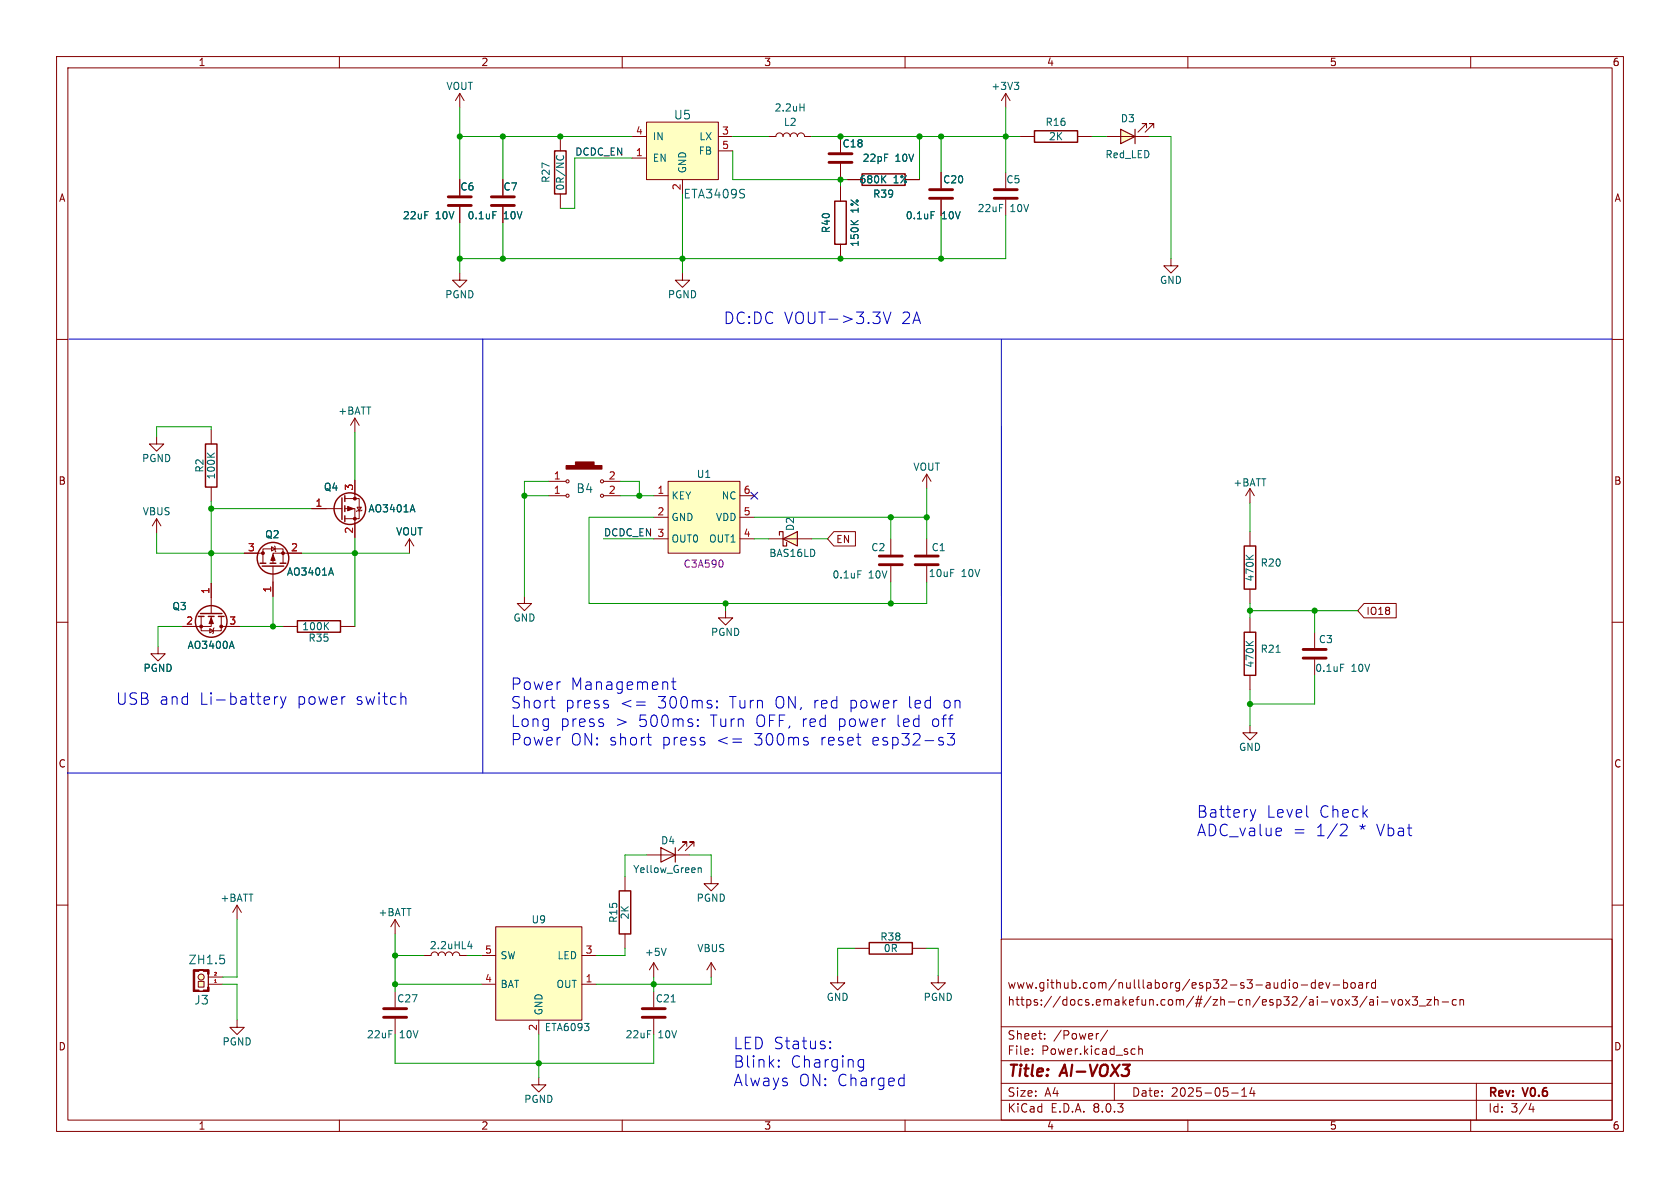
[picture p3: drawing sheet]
<svg xmlns="http://www.w3.org/2000/svg" width="297mm" height="210mm" viewBox="0 0 297 210" stroke-linecap="round" stroke-linejoin="round" font-family="sans-serif">
<g fill="none" stroke="#840000" stroke-width=".18">
<path d="M10 10h277v190h-277zM12 12h273v186h-273zM60 10v2M110 10v2M160 10v2M210 10v2M260 10v2M10 60h2M120.6 48.3v1.2h1.3l-1.3 1.3-1.2-1.3h1.2M285 60h2M55.1 89.9h5.4M61 89.9h1.7v5.1"/>
<path d="M61 88.1h2.5v3.6h-2.5M62.7 84.8v3.3M63.1 89.7h.8l-.4 .6zM64 90.2l-.1 .1h-.8l-.1 .1M10 110h2M35.6 109v2.5h3.5v-2.5M37.1 111.1l.6 .4-.6 .4zM37.3 109v1.7h-5M37.3 103.1v5.4M37.8 111l-.1 .1v.8l-.1 .1M39.1 110.7h3.3M128.3 108v1.2h1.2l-1.2 1.3-1.3-1.3h1.3"/>
<path d="M285 110h2M10 160h2M285 160h2M177 166h108v32h-108zM228.6 174l.3-.3 .3 .1 .2 .2v.4l-.2 .2-.3 .1-.3-.3M230 174.1h1.2M232.5 173.8l-.4-.1-.3 .3v.4l.2 .2h.5M232.5 173.2v1.5M233.2 174.2l.7-.1-.1-.3-.4-.1-.2 .2v.7h.6M234.4 173.7l.3 1 .4-1M235.7 174.1h1.1M237.5 173.8l.5-.1 .2 .3v.4l-.1 .2h-.6"/>
<path d="M237.5 173.2v1.5M237.8 176.7l.8 1M238.6 176.7l-.8 1M238.9 173.8l.2-.1 .4 .1 .1 .6-.1 .2-.4 .1-.2-.1zM239 176.2h1l-.5 .6 .4 .1v.7l-.2 .1h-.5l-.2-.1M240.2 173.8h.6l.1 .9M240.9 174.1h-.5a.29 .29 0 0 0-.2 .3 .29 .29 0 0 0 .2 .3l.5-.1M241.6 173.7v1M241.7 176.1l-1.3 2M242 173.7l-.3 .1-.1 .2M242.2 176.8h.5l.1 .9M242.8 177.1h-.5a.29 .29 0 0 0-.2 .3 .29 .29 0 0 0 .2 .3l.5-.1"/>
<path d="M243.2 173.8l-.5-.1-.2 .3v.4l.1 .2h.6M243.2 173.2v1.5M243.5 176.2v.1M243.5 176.7v1M244.2 177.1h1.2M246 176.7l.3 1 .4-1M247.2 176.8l.3-.1 .4 .1 .1 .6-.2 .2-.3 .1-.3-.1zM248.5 176.7l.7 1M249.2 176.7l-.7 1M249.7 176.2h.9l-.5 .6 .4 .1v.7l-.2 .1h-.4l-.2-.1M250.9 177.8h1.1M252.2 176.7h.8l-.8 1h.8"/>
<path d="M253.6 176.8l.2-.1 .4 .1v.9M253.6 176.2v1.5M255 177.1h1.1M257.5 176.8l-.5-.1-.3 .3v.4l.2 .2h.6M258.1 176.8l.2-.1 .4 .1v.9M258.1 176.7v1M60 198v2M110 198v2M160 198v2M177 194.5h108M177 191.5h108M177 187.5h108"/>
<path d="M177 181.5h108M182.5 186.3v.1M182.5 185.5v.1M184.7 183.6v.1M184.7 182.8v.1M194.2 182.7l-.2 .1M195.8 182.1l-1.3 2M197 191.5v3M200.2 185.4l.5 .1M200.7 186.3l-.5 .1M201.3 185.5l.2-.1 .4 .1 .1 .9M201.3 184.9v1.5"/>
<path d="M210 198v2M217.7 193.2h1.2M219.5 193.8h.9M219.5 192.7l.5-.4v1.5M221.3 192.2l-.3 1.1h.9M221.7 192.8v1M260 198v2M261 191.5v6.5M270.7 195l-.4 1.1h.9M271 195.6v1"/>
</g>
<g fill="none" stroke="#840000" stroke-width=".25">
<path d="M60.5 88v3.8M61 87.6v1M61 89.4v1M61 91.2v1M35.1 109h1M35.4 108.5h3.8M36.8 109h1M38.6 109h1"/>
<circle cx="61.8" cy="89.9" r="2.79"/>
<circle cx="37.3" cy="109.9" r="2.79"/>
</g>
<g fill="#840000" stroke="#840000" stroke-width=".18">
<path d="M37.3 109.2l.4 1h-.7z"/>
<path d="M61.5 89.5l1 .4-1 .4z"/>
<circle cx="35.6" cy="110.7" r=".25"/>
<circle cx="39.1" cy="110.7" r=".25"/>
<circle cx="62.7" cy="91.7" r=".25"/>
<circle cx="62.7" cy="88.1" r=".25"/>
</g>
<path d="M72.9 89.2l.5 1.3M41 113.4l.4 1.2" fill="none" stroke="#006464" stroke-width=".18"/>
<path d="M138.4 95.3l2.6-1.3v2.5z" fill="#ffffc2"/>
<g fill="none" stroke="#840000" stroke-width=".18">
<path d="M81.3 31.8v2.7M81.3 36.6v2.8M88.9 31.8v2.7M88.9 36.6v2.8M99.1 24.1v2.6M99.1 34.3v2.5M81.3 48.3v1.2h1.2l-1.2 1.3-1.3-1.3h1.3M27.7 77.2v1.3h1.3l-1.3 1.3-1.3-1.3h1.3M37.3 75.9v2.6M27.7 91.7l-.8 1.3M27.7 91.7v2.5M27.7 91.7l.7 1.3"/>
<path d="M37.3 86.1v2.5M43.2 97.8h3.3M46.5 99.6v-2.6h3.5v2.6M48 96.6l.6 .4-.6 .4zM48.5 96.5l.1 .1v.8l.2 .1M53.3 97.8h-5v1.8M135.9 95.3h7.6M27.9 114.3v1.3h1.3l-1.3 1.2-1.2-1.2h1.2M48.3 100.1v5.3M50 110.7h2.6M60.2 110.7h2.5M221 128.3v1.2h1.2l-1.2 1.3-1.3-1.3h1.3"/>
<path d="M69.8 162.6l-.7 1.2M69.8 162.6v2.5M69.8 162.6l.8 1.2M148.1 172.5v1.2h1.3l-1.3 1.3-1.3-1.3h1.3M95.2 190.5v1.3h1.3l-1.3 1.2-1.2-1.2h1.2"/>
</g>
<path d="M137.8 94.6v-.6h.6v2.5h.7v-.6M138.4 95.3l2.6-1.3v2.5z" fill="none" stroke="#840000" stroke-width=".2"/>
<g fill="none" stroke="#840000" stroke-width=".25">
<path d="M98 26.7h2.1v7.6h-2.1zM36.3 78.5h2.1v7.6h-2.1zM46 99.6h1M47.8 99.6h1M49.5 99.6h1M46.4 100.1h3.8M52.6 109.7h7.6v2.1h-7.6z"/>
<circle cx="48.3" cy="98.7" r="2.79"/>
</g>
<path d="M87.1 37.4h.6M98.5 27.5l-.1 .3v.3M99.5 27.5l.1 .3v.3M36.6 80.1l.8 .7M37.9 80.1l-.7 .5M57.5 110.6l.6 .7M58.1 110.1l-.7 .7M58.5 100.4l.4 1.3" fill="none" stroke="#006464" stroke-width=".18"/>
<g fill="#840000" stroke="#840000" stroke-width=".18">
<path d="M48.3 98l.3 1.1h-.7z"/>
<circle cx="50" cy="97.8" r=".25"/>
<circle cx="46.5" cy="97.8" r=".25"/>
</g>
<path d="M79.2 36.3h4.1M79.2 34.8h4.1M86.9 36.3h4M86.9 34.8h4" fill="none" stroke="#840000" stroke-width=".51"/>
<path d="M118.1 85.1h12.7v12.7h-12.7z" fill="#ffffc2"/>
<g fill="none" stroke="#840000" stroke-width=".18">
<path d="M81.3 16.5l-.8 1.3M81.3 16.5v2.6M81.3 16.5l.7 1.3M148.6 24.1v2.8M148.6 29v2.8M148.6 33v2.6M180.3 24.1h2.6M190.5 24.1h2.5M148.6 43.2v2.5M72.4 95.3l-.8 1.2M72.4 95.3v2.5M72.4 95.3l.8 1.2"/>
<path d="M97 87.6h3M97 85.1h3M106.7 87.6h3M106.7 85.1h3M115.6 87.6h2.5M115.6 91.4h2.5M115.6 95.3h2.5M118.1 85.1h12.7v12.7h-12.7zM130.8 87.6h2.5M130.8 91.4h2.5M130.8 95.3h2.5M157.5 95.3v2.7"/>
<path d="M163.8 95.3v2.7M221 94v2.5M157.5 100.1v2.8M163.8 100.1v2.8M221 104.1v2.6M221 109.2v2.6M221 119.4v2.5M232.4 111.8v2.8M232.4 116.6v2.8M114.3 151.1h7.6M121.4 149.6v-.8h-.8h.8l-1.5 1.6M122.7 149.6v-.8h-.8h.8l-1.5 1.6"/>
<path d="M74.9 168.9h1.3a.64 .64 0 0 1 .6-.6 .64 .64 0 0 1 .7 .6 .64 .64 0 0 1 .6-.6 .64 .64 0 0 1 .6 .6 .64 .64 0 0 1 .7-.6 .64 .64 0 0 1 .6 .6 .64 .64 0 0 1 .6-.6 .64 .64 0 0 1 .7 .6h1.2M115.6 175.3v2.8M151.1 167.6h2.6M161.3 167.6h2.5M115.6 180.1v2.8"/>
<circle cx="100.3" cy="87.6" r=".28"/>
<circle cx="100.3" cy="85.1" r=".28"/>
<circle cx="106.4" cy="85.1" r=".28"/>
<circle cx="106.4" cy="87.6" r=".28"/>
</g>
<path d="M127.7 99.1l.1 .4-.1 .7" fill="none" stroke="#840084" stroke-width=".18"/>
<path d="M146.6 28.7h4M146.6 27.2h4M155.4 99.8h4.1M155.4 98.3h4.1M161.8 99.8h4.1M161.8 98.3h4.1M230.4 116.3h4M230.4 114.8h4M113.5 179.8h4.1M113.5 178.3h4.1" fill="none" stroke="#840000" stroke-width=".51"/>
<path d="M150.4 39l.8 .7M151.7 39l-.7 .5M220.3 98.1l.7 .8M221.6 98.1l-.8 .6M151.7 100.9h.6M220.3 113.4l.7 .7M221.6 113.4l-.8 .5M225.6 115.3h.7M237 117.4h.6M123.4 153.5l.2-.1 .3 .1 .1 .7M118.7 177.1h.7" fill="none" stroke="#006464" stroke-width=".18"/>
<g fill="#840000" stroke="#840000" stroke-width=".18">
<path d="M100.1 82.3h6.3v.6h-6.3z"/>
<path d="M101.7 81.7h3.3v.6h-3.3z"/>
</g>
<path d="M147.6 35.6h2v7.6h-2zM182.9 23.1h7.6v2h-7.6zM220 96.5h2v7.6h-2zM220 111.8h2v7.6h-2zM153.7 166.6h7.6v2.1h-7.6z" fill="none" stroke="#840000" stroke-width=".25"/>
<path d="M116.8 149.9l2.6 1.2-2.6 1.3zM119.4 149.9v2.5" fill="none" stroke="#840000" stroke-width=".2"/>
<path d="M198.1 22.9l2.6 1.2-2.6 1.3z" fill="#ffffc2"/>
<path d="M198.1 22.9l2.6 1.2-2.6 1.3zM200.7 22.9v2.5" fill="none" stroke="#840000" stroke-width=".2"/>
<path d="M135.9 24.1h1.3a.64 .64 0 0 1 .6-.6 .64 .64 0 0 1 .6 .6 .64 .64 0 0 1 .7-.6 .64 .64 0 0 1 .6 .6 .64 .64 0 0 1 .6-.6 .64 .64 0 0 1 .7 .6 .64 .64 0 0 1 .6-.6 .64 .64 0 0 1 .6 .6h1.3M195.6 24.1h7.6M202.7 22.6v-.8h-.8h.8l-1.5 1.6M204 22.6v-.8h-.8h.8l-1.6 1.6M207 45.7v1.3h1.3l-1.3 1.3-1.3-1.3h1.3" fill="none" stroke="#840000" stroke-width=".18"/>
<path d="M141.4 19h.7M142.1 18.4v1.2" fill="none" stroke="#006464" stroke-width=".18"/>
<path d="M114.3 21.6h12.7v10.2h-12.7z" fill="#ffffc2"/>
<g fill="none" stroke="#840000" stroke-width=".18">
<path d="M177.8 16.5v2.6M177.8 16.5l-.8 1.3M177.8 16.5l.8 1.3M111.8 27.9h2.5M111.8 24.1h2.5M114.3 21.6h12.7v10.2h-12.7zM120.6 31.8v2.5M127 24.1h2.5M127 26.7h2.5M149.9 31.8h2.5M160 31.8h2.6M166.4 30.5v2.8"/>
<path d="M166.4 35.3v2.8M177.8 30.5v2.8M177.8 35.3v2.8M62.7 73.9l-.7 1.3M62.7 73.9v2.6M62.7 73.9l.8 1.3M163.8 83.8l-.7 1.3M163.8 83.8v2.6M163.8 83.8l.8 1.3M221 86.4l-.8 1.2M221 86.4v2.5M221 86.4l.7 1.2"/>
<path d="M92.7 105.4v1.3h1.3l-1.3 1.3-1.3-1.3h1.3M165.9 172.5v1.2h1.2l-1.2 1.3-1.3-1.3h1.3"/>
</g>
<path d="M164.3 33.5h4.1M164.3 35.1h4.1M175.8 33.5h4M175.8 35.1h4" fill="none" stroke="#840000" stroke-width=".51"/>
<path d="M179.3 14.5h.8l-.4 .5M179.9 15l.2 .3v.3l-.2 .2M156.1 31.6l.5 .7M156.6 31.1l-.7 .7M164.6 37.4h.6" fill="none" stroke="#006464" stroke-width=".18"/>
<path d="M152.4 30.7h7.6v2.1h-7.6z" fill="none" stroke="#840000" stroke-width=".25"/>
<path d="M87.6 163.8h15.3v16.5h-15.3z" fill="#ffffc2"/>
<path d="M85.1 174h2.5M85.1 168.9h2.5M87.6 163.8h15.3v16.5h-15.3zM102.9 174h2.5M102.9 168.9h2.5M95.2 180.3v2.6" fill="none" stroke="#840000" stroke-width=".18"/>
<path d="M35.1 173.5h1v1h-1z" fill="#ffffc2"/>
<circle cx="35.6" cy="172.7" r=".53" fill="#ffffc2" stroke="#ffffc2" stroke-width=".18"/>
<g fill="none" stroke="#840000" stroke-width=".18">
<path d="M81.3 31.8v2.7M81.3 36.6v2.8M88.9 31.8v2.7M88.9 36.6v2.8M148.6 24.1v2.8M148.6 29v2.8M148.6 33v2.6M149.9 31.8h2.5M160 31.8h2.6M166.4 30.5v2.8M166.4 35.3v2.8M148.6 43.2v2.5"/>
<path d="M43.2 97.8h2.5M50.8 97.8h2.5M55.1 89.9h2.6M62.7 84.8v2.6M62.7 92.5v2.5M147.4 94h3.8v2.5h-3.8l-1.1-1.2zM32.3 110.7h2.5M37.3 103.1v2.6M39.9 110.7h2.5M48.3 102.9v2.5M241.1 106.7h5.7v2.5h-5.7l-1.1-1.2zM110.5 154.9v2.6"/>
<path d="M125.7 154.9v1.3h1.3l-1.3 1.3-1.2-1.3h1.2M34.3 171.5h2.5v3.8h-2.5zM35.1 173.5h1v1h-1zM36.8 172.2v2.3M36.8 174h2.6M36.8 172.7h2.6M41.9 160l-.8 1.3M41.9 160v2.6M41.9 160l.8 1.3M69.8 175.3v2.8M110.5 165.1v2.5M115.6 170.2l-.8 1.3"/>
<path d="M115.6 170.2v2.5M115.6 170.2l.7 1.3M125.7 170.2l-.7 1.3M125.7 170.2v2.5M125.7 170.2l.8 1.3M41.9 180.3v1.3h1.3l-1.3 1.3-1.3-1.3h1.3M69.8 180.1v2.8"/>
<circle cx="35.6" cy="172.7" r=".53"/>
</g>
<g fill="#840000" stroke="#840000" stroke-width=".18">
<path d="M34.2 171.5h.2v3.8h-.2z"/>
<path d="M34.3 171.5h.9v.2h-.9z"/>
<path d="M34.3 175h.9v.3h-.9z"/>
<path d="M35.2 171.5h.8z"/>
<path d="M35.2 175.2l.8 .1z"/>
<path d="M35.9 171.5h.9v.2h-.9z"/>
<path d="M35.9 175h.9v.3h-.9z"/>
<path d="M36.7 171.5h.3v.7h-.3z"/>
<path d="M36.7 174.5h.3v.8h-.3z"/>
</g>
<path d="M38 173.7h.2" fill="none" stroke="#a90000" stroke-width=".18"/>
<path d="M87.1 37.4h.6M150.4 39l.8 .7M151.7 39l-.7 .5M156.1 31.6l.5 .7M156.6 31.1l-.7 .7M164.6 37.4h.6M72.9 89.2l.5 1.3M41 113.4l.4 1.2M58.5 100.4l.4 1.3M39.6 169.6v.6M117.8 167.6l-.5 1.3" fill="none" stroke="#006464" stroke-width=".18"/>
<path d="M67.8 179.8h4.1M67.8 178.3h4.1" fill="none" stroke="#840000" stroke-width=".51"/>
<path d="M109.5 157.5h2v7.6h-2z" fill="none" stroke="#840000" stroke-width=".25"/>
<g fill="none" stroke="#0000c2" stroke-width=".18">
<path d="M12.2 59.9h272.8M85.3 59.9v76.8M156.2 55.2l.6 2 .7-2M177 60v105.9M119 119.9v1.7l.1 .2 .4 .1M11.9 136.7h165.1M48.5 123.2v1.3M49.1 123.2a.52 .52 0 0 0-.6 .3M49.6 123.2l.5 1.3M50.1 124.5l-.2 .5-.3 .2M50.6 123.2l-.5 1.3M71.5 123.2l.3 .2v1.1"/>
<path d="M97.3 123.8h.8M97.7 125.1l.4 .1M112.5 124.1h1.6M112.5 124.7h1.6M114.4 130.3h.7M114.8 131.6l.3 .1M118.7 120.5h.8M123.4 128.2l.1 .1-.1 .1M123.4 128.2l-.1 .1 .1 .1M123.4 127.2v.2M123.4 128.2v.2M123.4 127.2l.1 .1-.1 .1"/>
<path d="M123.4 127.2l-.1 .1 .1 .1M126.7 125l.1 .1-.1 .1M126.7 125v.1v.1M126.7 123.9v.2M126.7 125v.2M126.7 123.9l.1 .1-.1 .1M126.7 123.9v.1v.1M129.6 130.6h1.5M129.6 131.2h1.5M142.6 131l.3 .3-.1 .3-.2 .1M142.6 130.3l.2 .1M166.7 131.1l.1 .2-.1 .3"/>
<path d="M168.7 129.7l-.6 .7a.55 .55 0 0 1 .6 .4v.5l-.1 .3-.8 .1-.3-.2M221 143.1l.5 1.4M221.5 144.5l-.2 .4M222 143.1l-.5 1.4M238 145.8a.55 .55 0 0 1 .1 .8l-1.2 1.1h1.3M137.7 188.5l.1 .1-.1 .1M137.7 188.5l-.1 .1 .1 .1M137.7 187.4v.2M137.7 188.5v.2M137.7 187.4l.1 .1-.1 .1M137.7 187.4l-.1 .1 .1 .1M146.8 185.2l.1 .1-.1 .1"/>
<path d="M146.8 185.2l-.1 .1 .1 .1M146.8 184.1v.2M146.8 185.2v.2M146.8 184.1l.1 .1-.1 .1M146.8 184.1l-.1 .1 .1 .1M151.9 188.6l.2 .1 .6-.1M151.9 187.4l.2-.1 .6 .1M152.7 187.3v1.6l-.2 .3M159.2 190.6l.6 .1M159.8 189.9v2M159.8 191.8l-.6 .1"/>
</g>
<g fill="none" stroke="#009600" stroke-width=".18">
<path d="M81.3 19.1v12.7M177.8 19.1v11.4M81.3 24.1h30.5M81.3 39.4v8.9M88.9 24.1v7.7M88.9 39.4v6.3M111.8 27.9h-10.2v8.9h-2.5M120.6 34.3v14M129.5 26.7v5.1h20.4M129.5 24.1h6.4M143.5 24.1h36.8M148.6 31.8v1.2"/>
<path d="M162.6 24.1v7.7M166.4 24.1v6.4M166.4 38.1v7.6M177.8 38.1v7.6h-96.5M193 24.1h2.6M203.2 24.1h3.8v21.6M37.3 75.9v-.5h-9.6v1.8M62.7 76.5v8.3M27.7 94.2v3.6h15.5M37.3 88.6v14.5M37.3 89.9h17.8M53.3 97.8h19.1"/>
<path d="M62.7 95v15.7M92.7 87.6h4.3M97 85.1h-4.3v20.3M106.7 95.3h8.9M109.7 85.1h3.3v2.5M109.7 87.6h5.9M115.6 91.4h-11.5v15.3h59.7v-3.8M133.3 95.3h2.6M133.3 91.4h30.5M143.5 95.3h2.8M157.5 91.4v3.9M163.8 86.4v8.9"/>
<path d="M221 88.9v5.1M32.3 110.7h-4.4v3.6M42.4 110.7h7.6M48.3 105.4v5.3M128.3 106.7v1.3M157.5 102.9v3.8M221 108h19M221 106.7v2.5M232.4 108v3.8M232.4 119.4v5.1h-11.4M221 121.9v6.4M114.3 151.1h-3.8v3.8"/>
<path d="M121.9 151.1h3.8v3.8M39.4 174h2.5v6.3M41.9 162.6v10.1h-2.5M69.8 174h15.3M69.8 168.9h5.1M69.8 165.1v10.2M82.5 168.9h2.6M110.5 167.6v1.3h-5.1M115.6 172.7v2.6M125.7 172.7v1.3h-20.3M151.1 167.6h-3v4.9M163.8 167.6h2.1v4.9"/>
<path d="M69.8 182.9v5.1h45.8v-5.1M95.2 182.9v7.6"/>
</g>
<path d="M132.7 87l1.3 1.2M134 87l-1.3 1.2" fill="none" stroke="#000084" stroke-width=".18"/>
<g fill="#009600" stroke="#009600" stroke-width=".18">
<circle cx="37.3" cy="97.8" r=".46"/>
<circle cx="37.3" cy="89.9" r=".46"/>
<circle cx="48.3" cy="110.7" r=".46"/>
<circle cx="92.7" cy="87.6" r=".46"/>
<circle cx="166.4" cy="45.7" r=".46"/>
<circle cx="148.6" cy="31.8" r=".46"/>
<circle cx="148.6" cy="45.7" r=".46"/>
<circle cx="113" cy="87.6" r=".46"/>
<circle cx="148.6" cy="24.1" r=".46"/>
<circle cx="157.5" cy="91.4" r=".46"/>
<circle cx="115.6" cy="174" r=".46"/>
<circle cx="69.8" cy="174" r=".46"/>
<circle cx="69.8" cy="168.9" r=".46"/>
<circle cx="95.2" cy="188" r=".46"/>
<circle cx="163.8" cy="91.4" r=".46"/>
<circle cx="221" cy="108" r=".46"/>
<circle cx="221" cy="124.5" r=".46"/>
<circle cx="232.4" cy="108" r=".46"/>
<circle cx="128.3" cy="106.7" r=".46"/>
<circle cx="157.5" cy="106.7" r=".46"/>
<circle cx="81.3" cy="24.1" r=".46"/>
<circle cx="88.9" cy="24.1" r=".46"/>
<circle cx="120.6" cy="45.7" r=".46"/>
<circle cx="88.9" cy="45.7" r=".46"/>
<circle cx="81.3" cy="45.7" r=".46"/>
<circle cx="99.1" cy="24.1" r=".46"/>
<circle cx="62.7" cy="97.8" r=".46"/>
<circle cx="162.6" cy="24.1" r=".46"/>
<circle cx="177.8" cy="24.1" r=".46"/>
<circle cx="166.4" cy="24.1" r=".46"/>
</g>
<g font-size="2.8" fill="#0000c2">
<text x="127.9" y="57.5">DC:DC VOUT-&gt;3.3V</text>
<text x="159.3" y="57.5">2A</text>
<text x="20.4" y="124.8">USB and</text>
<text x="35.3" y="124.8">Li-battery</text>
<text x="52.5" y="124.8">power</text>
<text x="62.9" y="124.8">switch</text>
<text x="90.2" y="122.3">Power</text>
<text x="90.2" y="125.5">Short</text>
<text x="99.8" y="125.5">press</text>
<text x="100.8" y="122.3">Management</text>
<text x="109.5" y="125.5">&lt;=</text>
<text x="116.2" y="125.5">300ms:</text>
<text x="128.9" y="125.5">Turn</text>
<text x="137" y="125.5">ON, red</text>
<text x="150.2" y="125.5">power</text>
<text x="160.6" y="125.5">led</text>
<text x="166.9" y="125.5">on</text>
<text x="90.2" y="128.8">Long</text>
<text x="98.9" y="128.8">press</text>
<text x="108.7" y="128.8">&gt;</text>
<text x="112.8" y="128.8">500ms:</text>
<text x="125.5" y="128.8">Turn</text>
<text x="133.6" y="128.8">OFF, red</text>
<text x="148.2" y="128.8">power</text>
<text x="158.6" y="128.8">led</text>
<text x="164.8" y="128.8">off</text>
<text x="90.2" y="132.1">Power</text>
<text x="100.8" y="132.1">ON: short</text>
<text x="116.9" y="132.1">press</text>
<text x="126.7" y="132.1">&lt;=</text>
<text x="133.3" y="132.1">300ms</text>
<text x="145" y="132.1">reset</text>
<text x="154.2" y="132.1">esp32-s3</text>
<text x="211.5" y="144.8">Battery</text>
<text x="211.5" y="148">ADC_value</text>
<text x="223.8" y="144.8">Level</text>
<text x="228.4" y="148">=</text>
<text x="232.6" y="148">1/2</text>
<text x="233.1" y="144.8">Check</text>
<text x="240.2" y="148">*</text>
<text x="243.3" y="148">Vbat</text>
<text x="129.5" y="185.8">LED Status:</text>
<text x="129.5" y="189">Blink:</text>
<text x="139.7" y="189">Charging</text>
<text x="129.5" y="192.3">Always</text>
<text x="141.1" y="192.3">ON: Charged</text>
</g>
<g font-size="2.8" fill="#840000">
<text x="178" y="190.9">Title:</text>
<text x="187.7" y="190.9">AI-VOX3</text>
</g>
<g font-size="2.1" fill="#006464">
<text x="119" y="21.3">U5</text>
<text x="120.7" y="35.3">ETA3409S</text>
<text x="101.8" y="87.4">B4</text>
<text x="33.2" y="170.7">ZH1.5</text>
<text x="34.3" y="177.8">J3</text>
</g>
<g font-size="2.1" fill="#840000">
<text x="178" y="178">https://docs.emakefun.com/#/zh-cn/esp32/ai-vox3/ai-vox3_zh-cn</text>
<text x="178" y="175">www.github.com/nulllaborg/esp32-s3-audio-dev-board</text>
<text x="178" y="184">Sheet:</text>
<text x="186.2" y="184">/Power/</text>
<text x="178" y="186.7">File:</text>
<text x="184.1" y="186.7">Power.kicad_sch</text>
<text x="178" y="196.9">KiCad</text>
<text x="178" y="194.1">Size:</text>
<text x="184.7" y="194.1">A4</text>
<text x="185.7" y="196.9">E.D.A.</text>
<text x="193.3" y="196.9">8.0.3</text>
<text x="200" y="194.1">Date:</text>
<text x="207" y="194.1">2025-05-14</text>
<text x="263" y="194.3">Rev:</text>
<text x="263" y="196.9">Id:</text>
<text x="267.1" y="196.9">3/4</text>
<text x="269.4" y="194.3">V0.6</text>
</g>
<g font-size="1.8" fill="#840000">
<text x="35" y="11.9">1</text>
<text x="85" y="11.9">2</text>
<text x="135" y="11.9">3</text>
<text x="185" y="11.9">4</text>
<text x="235" y="11.9">5</text>
<text x="285" y="11.9">6</text>
<text x="10.3" y="35.9">A</text>
<text x="285.3" y="35.9">A</text>
<text x="10.3" y="85.9">B</text>
<text x="285.3" y="85.9">B</text>
<text x="147.7" y="96.2">EN</text>
<text x="241.5" y="108.9">IO18</text>
<text x="10.3" y="135.9">C</text>
<text x="285.3" y="135.9">C</text>
<text x="10.3" y="185.9">D</text>
<text x="285.3" y="185.9">D</text>
<text x="35" y="199.9">1</text>
<text x="85" y="199.9">2</text>
<text x="135" y="199.9">3</text>
<text x="185" y="199.9">4</text>
<text x="235" y="199.9">5</text>
<text x="285" y="199.9">6</text>
</g>
<g font-size="1.8" fill="#006464">
<text x="78.8" y="16.1">VOUT</text>
<text x="175.2" y="16.1">+3V3</text>
<text x="136.8" y="19.9">2.2uH</text>
<text x="138.5" y="22.5">L2</text>
<text x="184.7" y="22.5">R16</text>
<text x="198" y="21.8">D3</text>
<text x="115.3" y="28.8">EN</text>
<text x="115.3" y="25">IN</text>
<text x="123.4" y="27.5">FB</text>
<text x="123.5" y="25">LX</text>
<text x="148.9" y="26.3">C18</text>
<text x="152.4" y="28.8">22pF</text>
<text x="158.2" y="28.8">10V</text>
<text x="185.3" y="25">2K</text>
<text x="195.3" y="28.2">Red_LED</text>
<text x="81.3" y="33.9">C6</text>
<text x="88.9" y="33.9">C7</text>
<text x="97.4" y="32.4" transform="rotate(-90 97.4 32.4)">R27</text>
<text x="99.9" y="33.8" transform="rotate(-90 99.9 33.8)">0R/NC</text>
<text x="121.5" y="30.7" transform="rotate(-90 121.5 30.7)">GND</text>
<text x="151.8" y="32.6">680K</text>
<text x="154.3" y="35.2">R39</text>
<text x="157.9" y="32.6">1%</text>
<text x="166.6" y="32.6">C20</text>
<text x="177.8" y="32.6">C5</text>
<text x="71.1" y="39">22uF</text>
<text x="77" y="39">10V</text>
<text x="82.6" y="39">0.1uF</text>
<text x="89" y="39">10V</text>
<text x="146.9" y="41.3" transform="rotate(-90 146.9 41.3)">R40</text>
<text x="152" y="37.7" transform="rotate(-90 152 37.7)">1%</text>
<text x="160" y="39">0.1uF</text>
<text x="166.5" y="39">10V</text>
<text x="172.7" y="37.7">22uF</text>
<text x="178.6" y="37.7">10V</text>
<text x="152" y="43.7" transform="rotate(-90 152 43.7)">150K</text>
<text x="78.6" y="52.9">PGND</text>
<text x="118" y="52.9">PGND</text>
<text x="205" y="50.4">GND</text>
<text x="59.7" y="73.5">+BATT</text>
<text x="25" y="81.9">PGND</text>
<text x="36.2" y="83.6" transform="rotate(-90 36.2 83.6)">R2</text>
<text x="161.4" y="83.4">VOUT</text>
<text x="38.2" y="84.8" transform="rotate(-90 38.2 84.8)">100K</text>
<text x="57.2" y="87">Q4</text>
<text x="118.6" y="88.5">KEY</text>
<text x="123.1" y="84.7">U1</text>
<text x="127.5" y="88.5">NC</text>
<text x="217.9" y="86.2">+BATT</text>
<text x="25.1" y="91.3">VBUS</text>
<text x="46.8" y="95.4">Q2</text>
<text x="65" y="90.8">AO3401A</text>
<text x="69.9" y="94.8">VOUT</text>
<text x="118.6" y="92.3">GND</text>
<text x="126.5" y="92.3">VDD</text>
<text x="140.6" y="94" transform="rotate(-90 140.6 94)">D2</text>
<text x="50.6" y="102">AO3401A</text>
<text x="118.6" y="96.1">OUT0</text>
<text x="125.3" y="96.1">OUT1</text>
<text x="135.9" y="98.7">BAS16LD</text>
<text x="153.9" y="97.6">C2</text>
<text x="164.6" y="97.6">C1</text>
<text x="222.8" y="100.4">R20</text>
<text x="147.1" y="102.5">0.1uF</text>
<text x="153.5" y="102.5">10V</text>
<text x="164.1" y="102.2">10uF</text>
<text x="169.9" y="102.2">10V</text>
<text x="221.8" y="102.9" transform="rotate(-90 221.8 102.9)">470K</text>
<text x="30.4" y="108.1">Q3</text>
<text x="53.3" y="111.6">100K</text>
<text x="54.4" y="113.6">R35</text>
<text x="90.7" y="110.1">GND</text>
<text x="125.6" y="112.6">PGND</text>
<text x="233.1" y="113.9">C3</text>
<text x="25.3" y="119">PGND</text>
<text x="33.1" y="114.9">AO3400A</text>
<text x="221.8" y="118.1" transform="rotate(-90 221.8 118.1)">470K</text>
<text x="222.8" y="115.6">R21</text>
<text x="232.4" y="119">0.1uF</text>
<text x="238.9" y="119">10V</text>
<text x="218.9" y="132.9">GND</text>
<text x="116.8" y="149.5">D4</text>
<text x="111.8" y="154.5">Yellow_Green</text>
<text x="38.9" y="159.6">+BATT</text>
<text x="123.1" y="159.6">PGND</text>
<text x="66.8" y="162.2">+BATT</text>
<text x="75.9" y="168">2.2uH L4</text>
<text x="93.9" y="163.4">U9</text>
<text x="109.3" y="163.2" transform="rotate(-90 109.3 163.2)">R15</text>
<text x="111.4" y="162.6" transform="rotate(-90 111.4 162.6)">2K</text>
<text x="155.5" y="166.5">R38</text>
<text x="88.4" y="169.8">SW</text>
<text x="98.5" y="169.8">LED</text>
<text x="113.9" y="169.2">+5V</text>
<text x="123.2" y="168.5">VBUS</text>
<text x="156.1" y="168.5">0R</text>
<text x="70.1" y="177.4">C27</text>
<text x="88.4" y="174.9">BAT</text>
<text x="96.1" y="179.6" transform="rotate(-90 96.1 179.6)">GND</text>
<text x="98.3" y="174.9">OUT</text>
<text x="115.8" y="177.4">C21</text>
<text x="146" y="177.1">GND</text>
<text x="163.2" y="177.1">PGND</text>
<text x="39.2" y="185">PGND</text>
<text x="64.8" y="183.7">22uF</text>
<text x="70.6" y="183.7">10V</text>
<text x="96.2" y="182.5">ETA6093</text>
<text x="110.5" y="183.7">22uF</text>
<text x="116.3" y="183.7">10V</text>
<text x="92.6" y="195.2">PGND</text>
</g>
<g font-size="1.8" fill="#a90000">
<text x="112.3" y="23.9">4</text>
<text x="127.6" y="23.9">3</text>
<text x="112.3" y="27.7">1</text>
<text x="127.6" y="26.4">5</text>
<text x="120.4" y="33.7" transform="rotate(-90 120.4 33.7)">2</text>
<text x="55.7" y="89.7">1</text>
<text x="62.5" y="86.8" transform="rotate(-90 62.5 86.8)">3</text>
<text x="97.8" y="87.4">1</text>
<text x="97.8" y="84.8">1</text>
<text x="107.5" y="87.4">2</text>
<text x="107.5" y="84.8">2</text>
<text x="116.1" y="87.4">1</text>
<text x="131.4" y="87.4">6</text>
<text x="62.5" y="94.4" transform="rotate(-90 62.5 94.4)">2</text>
<text x="116.1" y="91.2">2</text>
<text x="131.4" y="95">4</text>
<text x="131.4" y="91.2">5</text>
<text x="43.7" y="97.5">3</text>
<text x="51.4" y="97.5">2</text>
<text x="37.1" y="105.1" transform="rotate(-90 37.1 105.1)">1</text>
<text x="48" y="104.8" transform="rotate(-90 48 104.8)">1</text>
<text x="32.8" y="110.5">2</text>
<text x="40.4" y="110.5">3</text>
<text x="85.7" y="173.7">4</text>
<text x="85.7" y="168.7">5</text>
<text x="103.4" y="173.7">1</text>
<text x="103.4" y="168.7">3</text>
<text x="95" y="182.3" transform="rotate(-90 95 182.3)">2</text>
</g>
<g font-size="1.8" fill="#0f0f0f">
<text x="101.6" y="27.6">DCDC_EN</text>
<text x="106.7" y="94.9">DCDC_EN 3</text>
</g>
<text font-size="1.8" fill="#840084" x="120.8" y="100.6">C3A590</text>
<g font-size=".7" fill="#a90000">
<text x="37.7" y="173.7">1</text>
<text x="37.7" y="172.5">2</text>
</g>
</svg>
